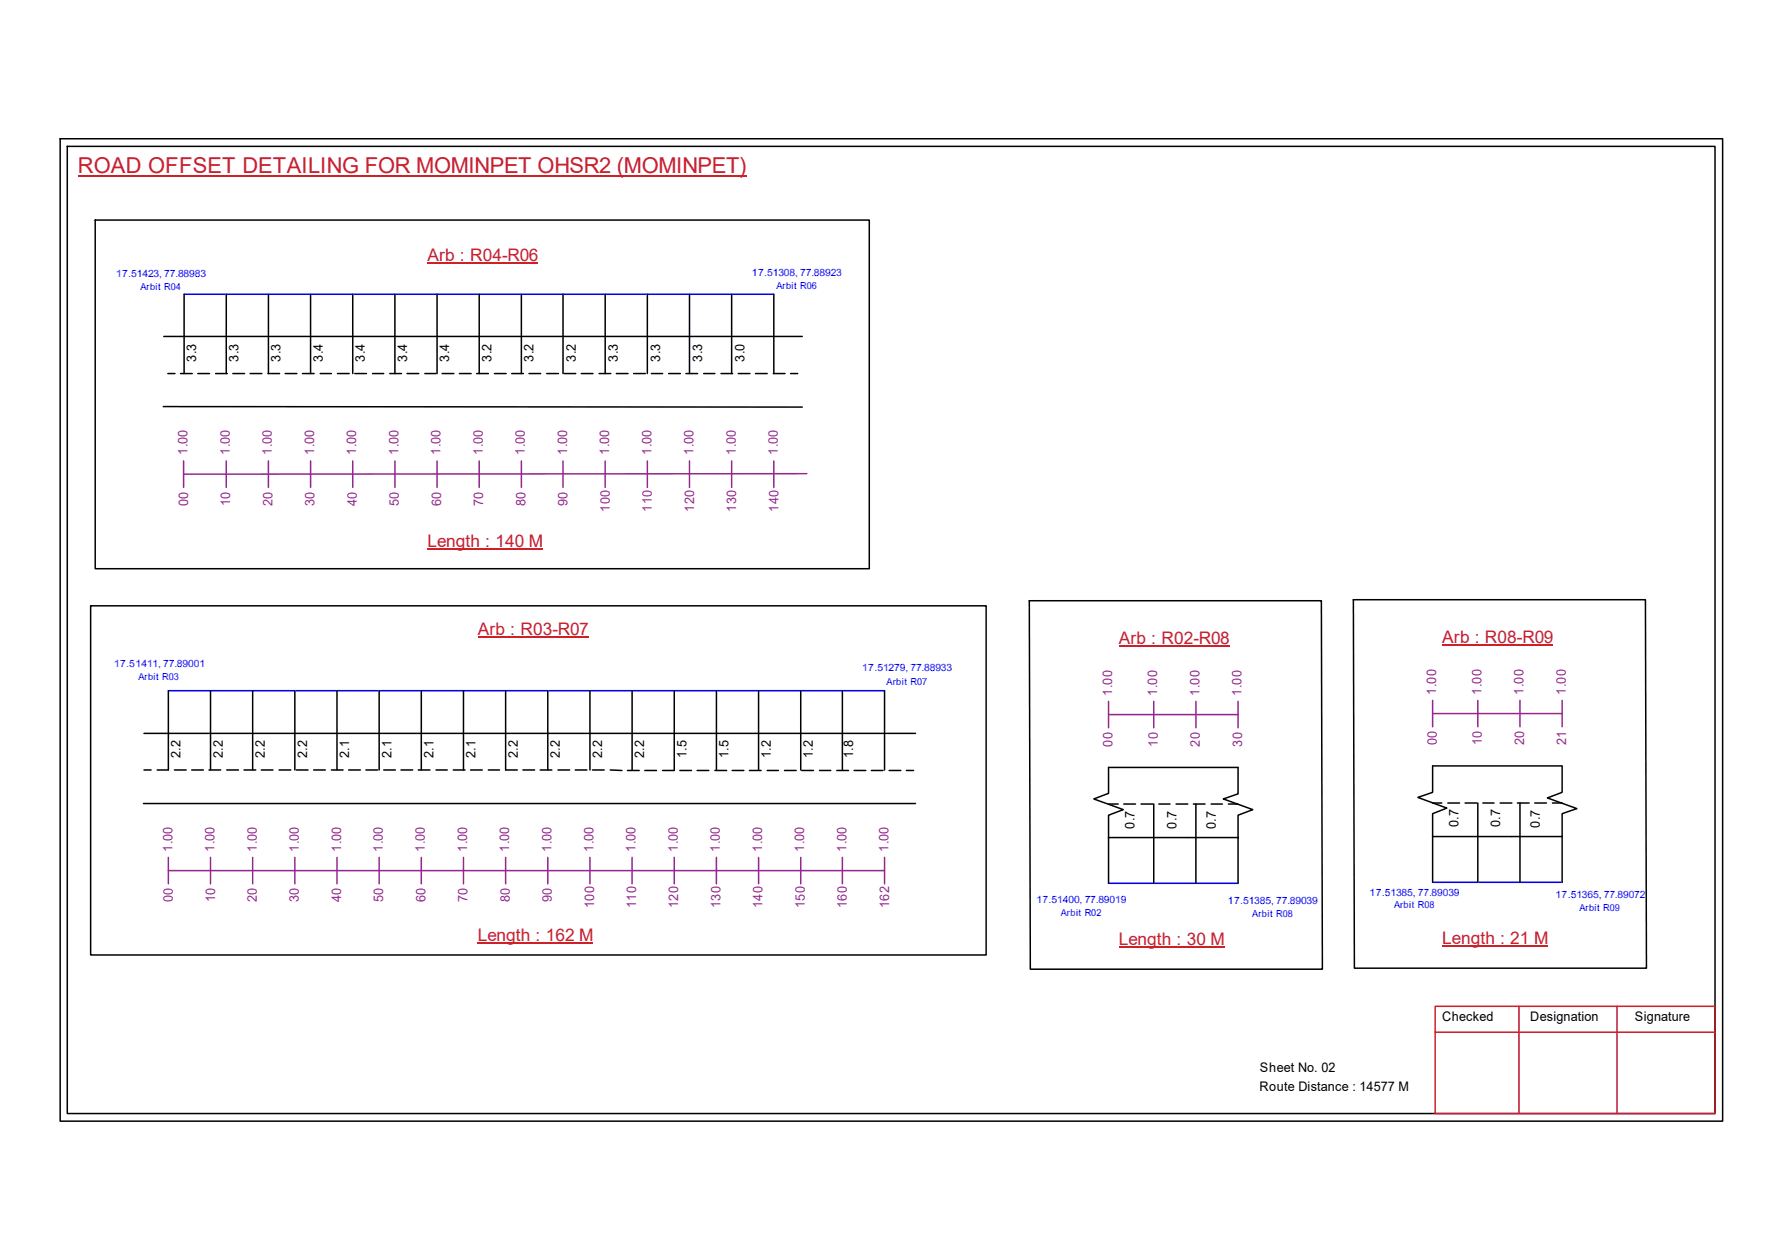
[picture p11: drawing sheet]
<svg xmlns="http://www.w3.org/2000/svg" width="297mm" height="210mm" viewBox="0 0 297 210" stroke-linecap="round" stroke-linejoin="round" font-family="sans-serif">
<g fill="none" stroke="#000" stroke-width=".25">
<path d="M10 23.1h277.1v163.7h-277.1zM11.2 24.4h274.7v161.1h-274.7zM15.9 36.7h129v58h-129zM27.3 56h106.4M30.7 49v13.2M37.7 49v13.2M44.7 49v13.2M51.8 49v13.2M58.8 49v13.2M65.8 49v13.2M72.9 49v13.2M79.9 49v13.2"/>
<path d="M86.9 49v13.2M93.8 49v13.2M100.9 49v13.2M107.9 49v13.2M114.9 49v13.2M122 49v13.2M129 49v13.2M27.2 67.7l106.5 .1M28 62.2h1.2M30.1 62.2h1.9M33 62.2h1.9M35.9 62.2h2"/>
<path d="M38.8 62.2h2M41.7 62.2h1.9M44.7 62.2h1.9M47.5 62.2h2M50.4 62.2h2M53.4 62.2h1.8M56.3 62.2h1.9M59.1 62.2h2M62.1 62.2h1.9M65 62.2h1.9M67.9 62.2h1.9M70.8 62.2h1.9"/>
<path d="M73.7 62.2h1.9M76.6 62.2h1.9M79.5 62.2h1.9M82.4 62.2h2M85.3 62.2h1.9M88.2 62.2h1.9M91.1 62.2h2M94 62.2h2M96.9 62.2h1.9M99.9 62.2h1.9M102.7 62.2h2M105.6 62.2h2"/>
<path d="M108.6 62.2h1.8M111.5 62.2h1.9M114.3 62.2h2M117.3 62.2h1.9M120.2 62.2h1.9M123.1 62.2h1.9M125.9 62.2h2M128.9 62.2h1.9M131.8 62.2h1.2M225.6 99.9h48.7l.1 61.4h-48.6zM15.1 100.9h149.3v58.2h-149.3zM28.1 115.1v13.2h-1.9"/>
<path d="M35.1 115.1v13.2M42.1 115.1v13.2M49.1 115.1v13.2M56.2 115.1v13.2M63.2 115.1v13.2M70.2 115.1v13.2M77.3 115.1v13.2M84.3 115.1v13.2h1.9M91.3 115.1v13.2M98.3 115.1v13.2M105.4 115.1v13.2M112.4 115.1v13.2"/>
<path d="M119.4 115.1v13.2M126.4 115.1v13.2M133.5 115.1v13.2M140.4 115.1v13.2M147.4 115.1v13.2M171.6 100.1h48.7l.1 61.4h-48.7zM23.9 133.9h128.7M24 122.2h128.6M24 128.3h1.2M29.1 128.3h1.9M32 128.3h1.9M34.8 128.3h2"/>
<path d="M37.8 128.3h1.9M40.7 128.3h1.9M43.6 128.3h1.9M46.5 128.3h2M49.4 128.3h1.9M52.3 128.3h1.9M55.2 128.3h2M58.1 128.3h2M61 128.3h1.9M64 128.3h1.9M66.8 128.3h2M69.7 128.3h2"/>
<path d="M72.7 128.3h1.8M75.6 128.3h1.9M78.4 128.3h2M81.4 128.3h1.9M87.2 128.3h1.9M90 128.3h2M93 128.3h2M95.9 128.3h1.9M98.8 128.3h1.9M101.7 128.3l2 .1M104.6 128.4h1.9M107.5 128.4h1.9"/>
<path d="M110.4 128.4h2M113.3 128.4h2M116.2 128.4h1.9M119.2 128.4h1.9M122 128.4h2M124.9 128.4h2M127.9 128.4h1.8M130.8 128.4h1.9M133.6 128.4h2M136.6 128.4h1.9M139.5 128.4h1.9M142.4 128.4h1.9"/>
<path d="M145.2 128.4h2M148.2 128.4h2M151.1 128.4h1.2M184.8 139.5v-3.7l2.4-.9-4.9-1.8 2.5-.9v-4.4h21.6v4.4l-2.5 .9 4.9 1.8-2.4 .9v3.8M184.8 139.5h21.6v7.7M184.8 133.9h1.6M184.8 139.5v7.7M187.3 133.9h2M190.2 133.9h1.9M192.3 133.9v13.3M193.2 133.9h1.8M196 133.9h2"/>
<path d="M198.9 133.9h2M199.3 133.9v13.3M201.9 133.9h1.8M204.8 133.9h1.6M238.8 139.4h21.6M238.8 133.8h1.5M238.8 139.4v7.6M241.3 133.8h2M244.2 133.8h2M246.3 133.8v13.2M247.2 133.8h1.8M250.1 133.8h1.9"/>
<path d="M252.9 133.8h2M253.4 133.8v13.2M255.8 133.8h2M258.8 133.8h1.6M260.4 127.6h-21.6v4.4l-2.5 .8 4.9 1.8-2.4 1v3.8M260.4 127.7v4.3l-2.5 .9 4.9 1.8-2.4 .9v3.8M260.4 139.4v7.6"/>
</g>
<path d="M239.2 167.6h46.7v17.9h-46.7zM239.2 172h46.7M253.2 167.6v17.9M269.5 167.6v17.9" fill="none" stroke="#cc1f26" stroke-width=".25"/>
<path d="M13 29.3h111.4" fill="none" stroke="#cd2027" stroke-width=".25"/>
<path d="M30.7 49h98.3M28.1 115.1h119.3M184.8 147.2h21.6M238.8 147h21.6" fill="none" stroke="#00f" stroke-width=".25"/>
<g fill="none" stroke="#93278f" stroke-width=".25">
<path d="M30.6 76.8v4.4M37.7 76.8v4.4M44.7 76.8v4.4M51.8 76.8v4.4M58.8 76.8v4.4M65.8 76.8v4.4M72.9 76.8v4.4M79.9 76.8v4.4M86.9 76.8v4.4M93.8 76.8v4.4M100.9 76.8v4.4M107.9 76.8v4.4"/>
<path d="M114.9 76.8v4.4M122 76.8v4.4M129 76.8v4.4M134.5 78.9l-103.9 .1M184.8 119h21.6M184.8 116.8v4.4M192.3 116.8v4.4M199.3 116.8v4.4M206.4 116.8v4.4M238.8 118.9h21.6M238.8 116.7v4.4M246.3 116.7v4.4"/>
<path d="M253.4 116.7v4.4M260.4 116.7v4.4M28.1 145h119.3M28.1 142.8v4.4M35.1 142.8v4.4M42.1 142.8v4.4M49.1 142.8v4.4M56.2 142.8v4.4M63.2 142.8v4.4M70.2 142.8v4.4M77.3 142.8v4.4M84.3 142.8v4.4"/>
<path d="M91.3 142.8v4.4M98.3 142.8v4.4M105.4 142.8v4.4M112.4 142.8v4.4M119.4 142.8v4.4M126.4 142.8v4.4M133.5 142.8v4.4M140.4 142.8v4.4M147.4 142.8v4.4"/>
</g>
<path d="M71.2 43.8h18.5M71.2 91.5h19.3M79.6 106.2h18.5M186.5 107.7h18.4M240.4 107.4h18.5M79.6 157.1h19.2M186.5 157.7h17.6M240.4 157.6h17.6" fill="none" stroke="#cd2027" stroke-width=".17"/>
<text font-size="3.6" fill="#cd2027" x="13" y="28.9">ROAD OFFSET DETAILING FOR MOMINPET OHSR2 (MOMINPET)</text>
<g font-size="2.9" fill="#cd2027">
<text x="71.2" y="43.4">Arb : R04-R06</text>
<text x="71.2" y="91.2">Length : 140 M</text>
<text x="79.6" y="105.8">Arb : R03-R07</text>
<text x="186.5" y="107.4">Arb : R02-R08</text>
<text x="240.4" y="107.1">Arb : R08-R09</text>
<text x="79.6" y="156.7">Length : 162 M</text>
<text x="186.5" y="157.4">Length : 30 M</text>
<text x="240.4" y="157.2">Length : 21 M</text>
</g>
<g font-size="2.2">
<text x="32.7" y="60.3" transform="rotate(-90 32.7 60.3)">3.3</text>
<text x="39.7" y="60.3" transform="rotate(-90 39.7 60.3)">3.3</text>
<text x="46.8" y="60.3" transform="rotate(-90 46.8 60.3)">3.3</text>
<text x="53.8" y="60.3" transform="rotate(-90 53.8 60.3)">3.4</text>
<text x="60.8" y="60.3" transform="rotate(-90 60.8 60.3)">3.4</text>
<text x="67.9" y="60.3" transform="rotate(-90 67.9 60.3)">3.4</text>
<text x="74.9" y="60.3" transform="rotate(-90 74.9 60.3)">3.4</text>
<text x="81.9" y="60.3" transform="rotate(-90 81.9 60.3)">3.2</text>
<text x="88.9" y="60.3" transform="rotate(-90 88.9 60.3)">3.2</text>
<text x="96" y="60.3" transform="rotate(-90 96 60.3)">3.2</text>
<text x="103" y="60.3" transform="rotate(-90 103 60.3)">3.3</text>
<text x="110" y="60.3" transform="rotate(-90 110 60.3)">3.3</text>
<text x="117" y="60.3" transform="rotate(-90 117 60.3)">3.3</text>
<text x="124.1" y="60.3" transform="rotate(-90 124.1 60.3)">3.0</text>
<text x="30.1" y="126.3" transform="rotate(-90 30.1 126.3)">2.2</text>
<text x="37.1" y="126.3" transform="rotate(-90 37.1 126.3)">2.2</text>
<text x="44.2" y="126.3" transform="rotate(-90 44.2 126.3)">2.2</text>
<text x="51.2" y="126.3" transform="rotate(-90 51.2 126.3)">2.2</text>
<text x="58.2" y="126.3" transform="rotate(-90 58.2 126.3)">2.1</text>
<text x="65.2" y="126.3" transform="rotate(-90 65.2 126.3)">2.1</text>
<text x="72.3" y="126.3" transform="rotate(-90 72.3 126.3)">2.1</text>
<text x="79.3" y="126.3" transform="rotate(-90 79.3 126.3)">2.1</text>
<text x="86.3" y="126.3" transform="rotate(-90 86.3 126.3)">2.2</text>
<text x="93.3" y="126.3" transform="rotate(-90 93.3 126.3)">2.2</text>
<text x="100.4" y="126.3" transform="rotate(-90 100.4 126.3)">2.2</text>
<text x="107.4" y="126.3" transform="rotate(-90 107.4 126.3)">2.2</text>
<text x="114.4" y="126.3" transform="rotate(-90 114.4 126.3)">1.5</text>
<text x="121.5" y="126.3" transform="rotate(-90 121.5 126.3)">1.5</text>
<text x="128.5" y="126.3" transform="rotate(-90 128.5 126.3)">1.2</text>
<text x="135.5" y="126.3" transform="rotate(-90 135.5 126.3)">1.2</text>
<text x="142.2" y="126.3" transform="rotate(-90 142.2 126.3)">1.8</text>
<text x="243.1" y="137.8" transform="rotate(-90 243.1 137.8)">0.7</text>
<text x="250.1" y="137.8" transform="rotate(-90 250.1 137.8)">0.7</text>
<text x="256.7" y="137.9" transform="rotate(-90 256.7 137.9)">0.7</text>
<text x="189.1" y="138.1" transform="rotate(-90 189.1 138.1)">0.7</text>
<text x="196.1" y="138.1" transform="rotate(-90 196.1 138.1)">0.7</text>
<text x="202.6" y="138.2" transform="rotate(-90 202.6 138.2)">0.7</text>
<text x="240.4" y="170.1">Checked</text>
<text x="255.1" y="170.1">Designation</text>
<text x="272.5" y="170.1">Signature</text>
<text x="210" y="178.6">Sheet No. 02</text>
<text x="209.9" y="181.7">Route Distance : 14577 M</text>
</g>
<g font-size="2.2" fill="#93278f">
<text x="31.3" y="75.8" transform="rotate(-90 31.3 75.8)">1.00</text>
<text x="38.3" y="75.8" transform="rotate(-90 38.3 75.8)">1.00</text>
<text x="45.3" y="75.8" transform="rotate(-90 45.3 75.8)">1.00</text>
<text x="52.4" y="75.8" transform="rotate(-90 52.4 75.8)">1.00</text>
<text x="59.4" y="75.8" transform="rotate(-90 59.4 75.8)">1.00</text>
<text x="66.4" y="75.8" transform="rotate(-90 66.4 75.8)">1.00</text>
<text x="73.4" y="75.8" transform="rotate(-90 73.4 75.8)">1.00</text>
<text x="80.5" y="75.8" transform="rotate(-90 80.5 75.8)">1.00</text>
<text x="87.5" y="75.8" transform="rotate(-90 87.5 75.8)">1.00</text>
<text x="94.5" y="75.8" transform="rotate(-90 94.5 75.8)">1.00</text>
<text x="101.6" y="75.8" transform="rotate(-90 101.6 75.8)">1.00</text>
<text x="108.6" y="75.8" transform="rotate(-90 108.6 75.8)">1.00</text>
<text x="115.6" y="75.8" transform="rotate(-90 115.6 75.8)">1.00</text>
<text x="122.6" y="75.8" transform="rotate(-90 122.6 75.8)">1.00</text>
<text x="129.7" y="75.8" transform="rotate(-90 129.7 75.8)">1.00</text>
<text x="31.4" y="84.2" transform="rotate(-90 31.4 84.2)">00</text>
<text x="38.4" y="84.2" transform="rotate(-90 38.4 84.2)">10</text>
<text x="45.4" y="84.2" transform="rotate(-90 45.4 84.2)">20</text>
<text x="52.4" y="84.2" transform="rotate(-90 52.4 84.2)">30</text>
<text x="59.5" y="84.2" transform="rotate(-90 59.5 84.2)">40</text>
<text x="66.5" y="84.2" transform="rotate(-90 66.5 84.2)">50</text>
<text x="73.5" y="84.2" transform="rotate(-90 73.5 84.2)">60</text>
<text x="80.6" y="84.2" transform="rotate(-90 80.6 84.2)">70</text>
<text x="87.6" y="84.2" transform="rotate(-90 87.6 84.2)">80</text>
<text x="94.6" y="84.2" transform="rotate(-90 94.6 84.2)">90</text>
<text x="101.6" y="85.3" transform="rotate(-90 101.6 85.3)">100</text>
<text x="108.7" y="85.3" transform="rotate(-90 108.7 85.3)">110</text>
<text x="115.7" y="85.3" transform="rotate(-90 115.7 85.3)">120</text>
<text x="122.7" y="85.3" transform="rotate(-90 122.7 85.3)">130</text>
<text x="129.7" y="85.3" transform="rotate(-90 129.7 85.3)">140</text>
<text x="185.4" y="115.9" transform="rotate(-90 185.4 115.9)">1.00</text>
<text x="192.9" y="115.9" transform="rotate(-90 192.9 115.9)">1.00</text>
<text x="199.9" y="115.9" transform="rotate(-90 199.9 115.9)">1.00</text>
<text x="207" y="115.9" transform="rotate(-90 207 115.9)">1.00</text>
<text x="239.4" y="115.7" transform="rotate(-90 239.4 115.7)">1.00</text>
<text x="246.9" y="115.7" transform="rotate(-90 246.9 115.7)">1.00</text>
<text x="254" y="115.7" transform="rotate(-90 254 115.7)">1.00</text>
<text x="261" y="115.7" transform="rotate(-90 261 115.7)">1.00</text>
<text x="185.5" y="124.4" transform="rotate(-90 185.5 124.4)">00</text>
<text x="193" y="124.4" transform="rotate(-90 193 124.4)">10</text>
<text x="200" y="124.4" transform="rotate(-90 200 124.4)">20</text>
<text x="207" y="124.4" transform="rotate(-90 207 124.4)">30</text>
<text x="239.5" y="124.1" transform="rotate(-90 239.5 124.1)">00</text>
<text x="247" y="124.1" transform="rotate(-90 247 124.1)">10</text>
<text x="254" y="124.1" transform="rotate(-90 254 124.1)">20</text>
<text x="261.1" y="124.1" transform="rotate(-90 261.1 124.1)">21</text>
<text x="28.7" y="141.9" transform="rotate(-90 28.7 141.9)">1.00</text>
<text x="35.8" y="141.9" transform="rotate(-90 35.8 141.9)">1.00</text>
<text x="42.8" y="141.9" transform="rotate(-90 42.8 141.9)">1.00</text>
<text x="49.8" y="141.9" transform="rotate(-90 49.8 141.9)">1.00</text>
<text x="56.9" y="141.9" transform="rotate(-90 56.9 141.9)">1.00</text>
<text x="63.8" y="141.9" transform="rotate(-90 63.8 141.9)">1.00</text>
<text x="70.8" y="141.9" transform="rotate(-90 70.8 141.9)">1.00</text>
<text x="77.8" y="141.9" transform="rotate(-90 77.8 141.9)">1.00</text>
<text x="84.9" y="141.9" transform="rotate(-90 84.9 141.9)">1.00</text>
<text x="91.9" y="141.9" transform="rotate(-90 91.9 141.9)">1.00</text>
<text x="98.9" y="141.9" transform="rotate(-90 98.9 141.9)">1.00</text>
<text x="106" y="141.9" transform="rotate(-90 106 141.9)">1.00</text>
<text x="113" y="141.9" transform="rotate(-90 113 141.9)">1.00</text>
<text x="120" y="141.9" transform="rotate(-90 120 141.9)">1.00</text>
<text x="127" y="141.9" transform="rotate(-90 127 141.9)">1.00</text>
<text x="134.1" y="141.9" transform="rotate(-90 134.1 141.9)">1.00</text>
<text x="141.1" y="141.9" transform="rotate(-90 141.1 141.9)">1.00</text>
<text x="148.1" y="141.9" transform="rotate(-90 148.1 141.9)">1.00</text>
<text x="28.8" y="150.3" transform="rotate(-90 28.8 150.3)">00</text>
<text x="35.9" y="150.3" transform="rotate(-90 35.9 150.3)">10</text>
<text x="42.8" y="150.3" transform="rotate(-90 42.8 150.3)">20</text>
<text x="49.8" y="150.3" transform="rotate(-90 49.8 150.3)">30</text>
<text x="56.9" y="150.3" transform="rotate(-90 56.9 150.3)">40</text>
<text x="63.9" y="150.3" transform="rotate(-90 63.9 150.3)">50</text>
<text x="70.9" y="150.3" transform="rotate(-90 70.9 150.3)">60</text>
<text x="77.9" y="150.3" transform="rotate(-90 77.9 150.3)">70</text>
<text x="85" y="150.3" transform="rotate(-90 85 150.3)">80</text>
<text x="92" y="150.3" transform="rotate(-90 92 150.3)">90</text>
<text x="99" y="151.3" transform="rotate(-90 99 151.3)">100</text>
<text x="106" y="151.3" transform="rotate(-90 106 151.3)">110</text>
<text x="113.1" y="151.3" transform="rotate(-90 113.1 151.3)">120</text>
<text x="120.1" y="151.3" transform="rotate(-90 120.1 151.3)">130</text>
<text x="127.1" y="151.3" transform="rotate(-90 127.1 151.3)">140</text>
<text x="134.2" y="151.3" transform="rotate(-90 134.2 151.3)">150</text>
<text x="141.2" y="151.3" transform="rotate(-90 141.2 151.3)">160</text>
<text x="148.2" y="151.3" transform="rotate(-90 148.2 151.3)">162</text>
</g>
<g font-size="1.7" fill="#00f">
<text x="19.3" y="46.2">17.51423, 77.88983</text>
<text x="125.3" y="46">17.51308, 77.88923</text>
<text x="19" y="111.2">17.51411, 77.89001</text>
<text x="143.7" y="111.8">17.51279, 77.88933</text>
<text x="228.3" y="149.2">17.51385, 77.89039</text>
<text x="259.3" y="149.6">17.51365, 77.89072</text>
<text x="172.8" y="150.5">17.51400, 77.89019</text>
<text x="204.7" y="150.6">17.51385, 77.89039</text>
</g>
<g font-size="1.6" fill="#00f">
<text x="23.4" y="48.3">Arbit R04</text>
<text x="129.4" y="48.2">Arbit R06</text>
<text x="23.1" y="113.3">Arbit R03</text>
<text x="147.8" y="114">Arbit R07</text>
<text x="176.8" y="152.6">Arbit R02</text>
<text x="208.7" y="152.7">Arbit R08</text>
<text x="232.4" y="151.3">Arbit R08</text>
<text x="263.3" y="151.7">Arbit R09</text>
</g>
</svg>
